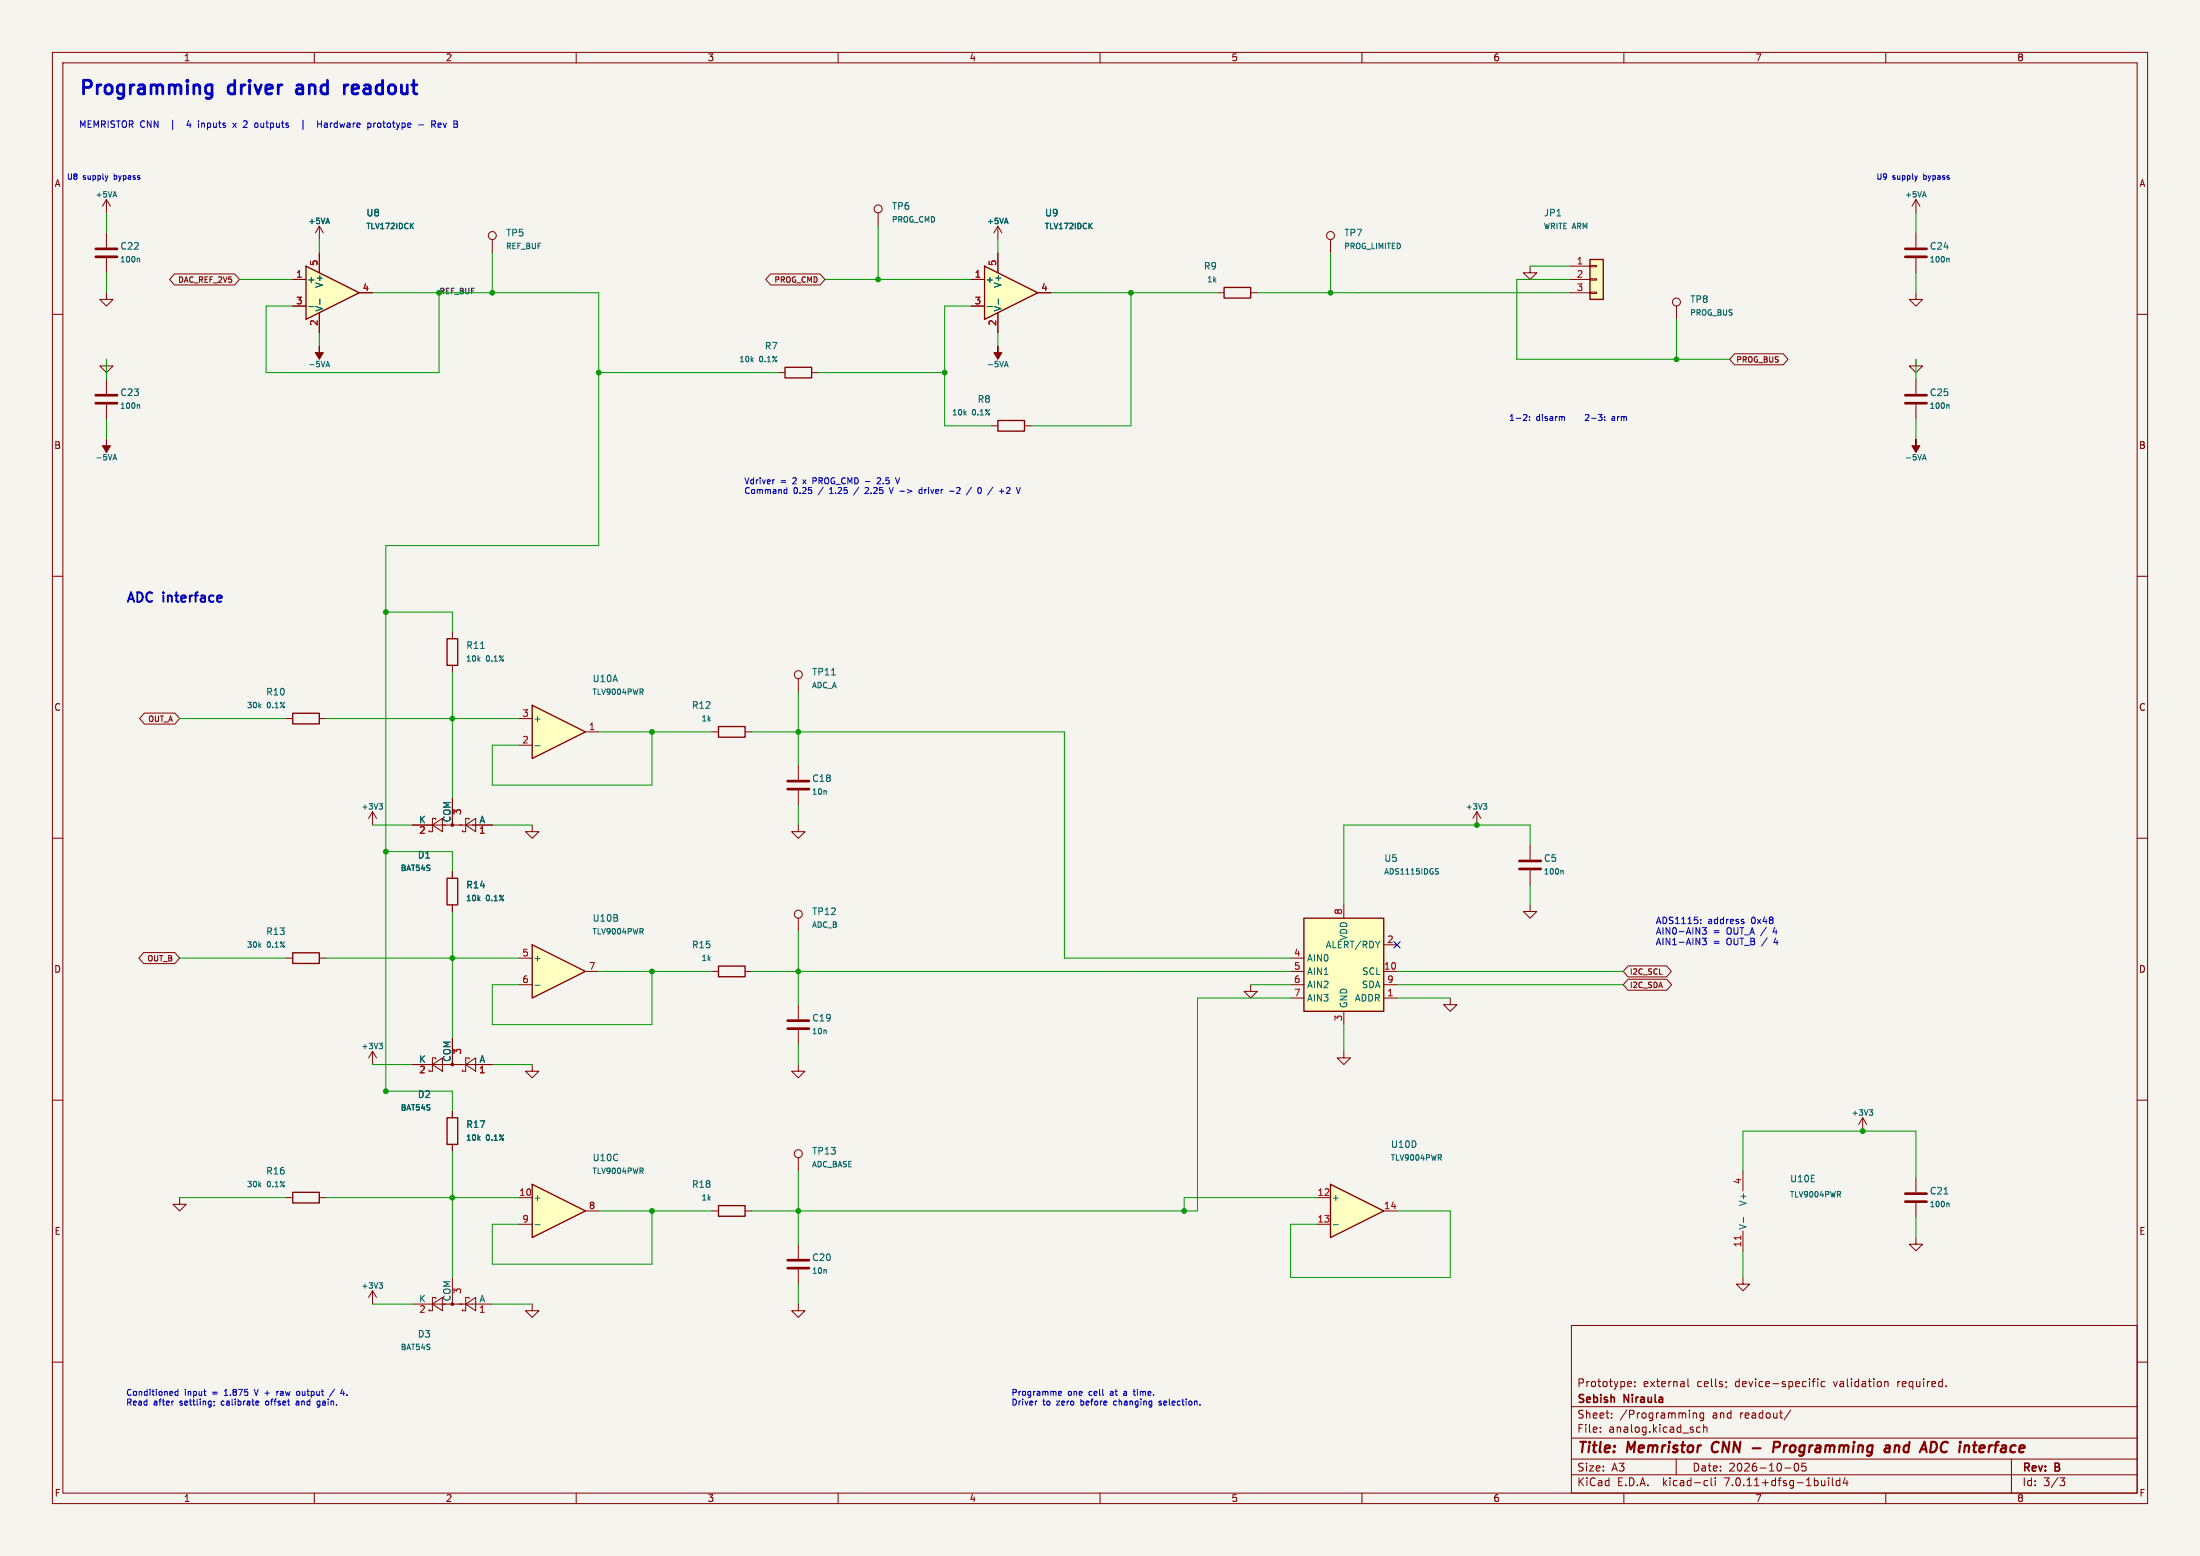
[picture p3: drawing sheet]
<svg xmlns="http://www.w3.org/2000/svg" width="420mm" height="297mm" viewBox="0 0 420 297" stroke-linecap="round" stroke-linejoin="round" font-family="sans-serif">
<path d="M0 0h420v297h-420z" fill="#f5f4ef" stroke="#f5f4ef" stroke-width=".19"/>
<g fill="none" stroke="#840000" stroke-width=".19">
<path d="M10 10h400v277h-400zM12 12h396v273h-396zM60 10v2M110 10v2M160 10v2M210 10v2M260 10v2M310 10v2M360 10v2M20.3 38.1l-.7 1.3M20.3 38.1v2.5M20.3 38.1l.8 1.3"/>
<path d="M10 60h2M20.3 44.5v2.7M20.3 49.3v2.8M94 45.7v2.6M408 60h2M10 110h2M408 110h2M10 160h2M408 160h2M152.4 175.3v2.5M10 210h2M408 210h2"/>
<path d="M10 260h2M300 253h108v32h-108zM408 260h2M300 278.5h108M300 274.5h108M300 268.5h108M305.5 273.2v.2M305.5 272.5v.1M307.7 270.5v.2M307.7 269.8v.1M310.9 263.7l.5 .1v.2l-.7 .2M311.4 264.6l-.5 .1"/>
<path d="M312.1 264.5v.2M312.1 263.8v.1M320 278.5v3M322.2 263.2v1.3l.2 .2M323.2 269.8l.2-.1 .4 .1 .1 .9M323.2 269.7v1M324.6 272.5l-.4-.1-.3 .3 .1 .6h.6M325.2 272.5l.2-.1 .4 .1 .1 .9M325.2 269.7v1.2l-.3 .3-.3-.1M325.2 271.9v1.5M325.2 269.8l-.4-.1-.3 .3 .2 .6h.5M329.5 263.8v.1"/>
<path d="M329.6 264.6l-.2 .3M341.9 269.1l-1.3 1.9M342.7 279.4a.81 .81 0 0 0 .3 1.4l.2-.2 .2-.4-.2-.8M344 279.3l-.1 .7 .3-.1h.5l.1 .6-.3 .3-.6-.2M345.9 263.7h.6M346.5 263.2l-.3 .2v1.3M347 263.2v.1M347 263.7v1M348.4 263.8l-.5-.1-.2 .3 .1 .6h.6M359.8 263.8l.2-.1 .4 .1v.9M359.8 263.7v1M371.5 264.5v.2"/>
<path d="M384 278.5v6.5M60 285v2M110 285v2M160 285v2M210 285v2M260 285v2M300 281.5h108M310 285v2M325.6 282.6l.4 .1M326 283.5l-.4 .1M326.7 282.1v1.3l.2 .2M327.4 282.1v.1"/>
<path d="M327.4 282.6v1M340.7 280.2h1.2M349.1 282.1v.1M349.1 282.6v1M349.8 282.1v1.3l.2 .2M351.2 282.7l-.4-.1-.3 .3 .2 .6h.5M351.2 282.1v1.5M352.2 282l-.3 1.1h.9M352.6 282.6v1M360 285v2M393.2 282.1h1l-.5 .6 .4 .1 .1 .5-.3 .3h-.5"/>
<circle cx="94" cy="45" r=".76"/>
<circle cx="152.4" cy="174.5" r=".76"/>
</g>
<path d="M327.1 275.5a1.27 1.27 0 0 0 0 1.6M334.6 276.4h1.5M338.6 276.3h.8a.55 .55 0 0 0 .4-.5 .55 .55 0 0 0-.3-.6h-.8l-.2 2M360.2 275.9l.5 .1v1.2M360.7 277.1l-.7 .1M360.8 276.3l-.7 .1M361.8 275.9l-.2 1.3M362.4 275.9l-.6 .2M369.2 275.2a1.11 1.11 0 0 1 .1 1.9" fill="none" stroke="#840000" stroke-width=".4"/>
<path d="M21.9 36.6l.4 1M26.4 49.3l.3 .2v.5" fill="none" stroke="#006464" stroke-width=".19"/>
<path d="M18.3 49h4.1M18.3 47.5h4.1" fill="none" stroke="#840000" stroke-width=".51"/>
<path d="M254 226.1l10.2 5-10.2 5.1z" fill="#ffffc2"/>
<path d="M137.2 138.7h5v2h-5zM248.9 175.3h15.3v17.7h-15.3zM137.2 184.4h5v2h-5zM137.2 230.1h5v2.1h-5zM254 226.1l10.2 5-10.2 5.1z" fill="none" stroke="#840000" stroke-width=".25"/>
<g fill="none" stroke="#840000" stroke-width=".19">
<path d="M61 43.2l-.8 1.3M61 43.2v2.5M61 43.2l.7 1.3M190.5 43.2l-.8 1.3M190.5 43.2v2.5M190.5 43.2l.8 1.3M135.9 139.7h1.3M142.2 139.7h1.3M152.4 157.5v1.3h1.3l-1.3 1.2-1.3-1.2h1.3M152.4 146.1v2.7M152.4 150.9v2.8M256.5 172.7v2.6"/>
<path d="M135.9 185.4h1.3M142.2 185.4h1.3M152.4 191.8v2.8M152.4 196.6v2.8M238.8 188v1.2h1.2l-1.2 1.3-1.3-1.3h1.3M246.4 190.5h2.5M246.4 185.4h2.5M246.4 182.9h2.5M246.4 188h2.5M256.5 193v2.6M264.2 190.5h2.5M264.2 185.4h2.5"/>
<path d="M264.2 180.3h2.5M264.2 188h2.5M276.9 190.5v1.3h1.2l-1.2 1.2-1.3-1.2h1.3M152.4 203.2v1.3h1.3l-1.3 1.2-1.3-1.2h1.3M256.5 200.7v1.2h1.3l-1.3 1.3-1.2-1.3h1.2M355.6 213.4l-.8 1.2M355.6 213.4v2.5M355.6 213.4l.8 1.2M135.9 231.1h1.3M142.2 231.1h1.3M152.4 221v2.5M152.4 237.5v2.8"/>
<path d="M251.5 228.6h2.5M251.5 233.7h2.5M264.2 231.1h2.5M332.7 223.5v3.8M332.7 234.9v3.9M365.8 236.2v1.3h1.2l-1.2 1.3-1.3-1.3h1.3M365.8 224.8v2.8M365.8 229.6v2.8M152.4 248.9v1.3h1.3l-1.3 1.3-1.3-1.3h1.3M152.4 242.3v2.8M332.7 243.8v1.3h1.3l-1.3 1.3-1.2-1.3h1.2"/>
<circle cx="152.4" cy="220.2" r=".76"/>
</g>
<path d="M62.6 41.6l.3 1.1M192.1 41.6l.3 1.1M191.7 70l.4-1 .3 1M191.9 69.7h.4M274.2 165.8h.4M274.4 166.3l.2 .2-.2 .3M356.8 211.8h.7l-.4 .4 .3 .1 .1 .4-.2 .2h-.3M254.5 233.8h1M332.8 232.4v.9M371.1 227.9h.8M371.8 229.6l.3 .2v.5" fill="none" stroke="#006464" stroke-width=".19"/>
<path d="M248.9 175.3h15.3v17.7h-15.3z" fill="#ffffc2" stroke="#ffffc2" stroke-width=".19"/>
<path d="M150.4 150.6h4M150.4 149.1h4M150.4 196.3h4M150.4 194.8h4M363.7 229.4h4.1M363.7 227.8h4.1M150.4 242.1h4M150.4 240.5h4" fill="none" stroke="#840000" stroke-width=".51"/>
<path d="M332.3 235.9v.7" fill="none" stroke="#a90000" stroke-width=".19"/>
<path d="M190.5 66v1.3h.8l-.8 1.3-.8-1.3h.8z" fill="#840000" stroke="#840000" stroke-width=".19"/>
<path d="M188 50.8l10.1 5.1-10.1 5.1z" fill="#ffffc2"/>
<path d="M188 50.8l10.1 5.1-10.1 5.1zM55.9 227.6h5.1v2h-5.1z" fill="none" stroke="#840000" stroke-width=".25"/>
<g fill="none" stroke="#840000" stroke-width=".19">
<path d="M185.4 53.3h2.6M185.4 58.4h2.6M190.5 48.3v3.8M190.5 59.7v3.8M198.1 55.9h2.6M71.1 200.7l-.7 1.2M71.1 200.7v2.5M71.1 200.7l.8 1.2M34.3 228.6v1.3h1.3l-1.3 1.2-1.3-1.2h1.3M54.6 228.6h1.3M61 228.6h1.2M71.1 246.4v2.5"/>
<path d="M71.1 246.4l-.7 1.2M71.1 246.4l.8 1.2"/>
</g>
<path d="M188.5 58.5h1M190.6 57.1v1M208 43.1l.5 .6M208.5 42.6l-.6 .6M72.4 199.1h.6l-.3 .4 .3 .1v.4l-.2 .2h-.3M72.4 244.8h.6l-.3 .4 .3 .1v.4l-.2 .2h-.3" fill="none" stroke="#006464" stroke-width=".19"/>
<path d="M101.6 226.1l10.2 5-10.2 5.1z" fill="#ffffc2"/>
<path d="M85.3 167.6h2.1v5.1h-2.1zM85.3 213.4h2.1v5h-2.1zM101.6 226.1l10.2 5-10.2 5.1z" fill="none" stroke="#840000" stroke-width=".25"/>
<g fill="none" stroke="#840000" stroke-width=".19">
<path d="M101.6 157.5v1.3h1.3l-1.3 1.2-1.3-1.2h1.3M86.4 166.4v1.2M86.4 172.7v1.3M86.4 212.1v1.3M86.4 218.4v1.3M101.6 203.2v1.3h1.3l-1.3 1.2-1.3-1.2h1.3M99.1 228.6h2.5M99.1 233.7h2.5M111.8 231.1h2.5M78.7 248.9h15.3M82.5 248.9l2-1.3v2.6zM83.2 247.9v-.3h-.7v2.6h-.6v-.3"/>
<path d="M86.4 243.8v5.1M88.9 248.9l1.9-1.3v2.6zM89.5 247.9v-.3h-.6v2.6h-.6v-.3M101.6 248.9v1.3h1.3l-1.3 1.3-1.3-1.3h1.3"/>
</g>
<path d="M102.1 233.8h1" fill="none" stroke="#006464" stroke-width=".19"/>
<circle cx="86.4" cy="248.9" r=".25" fill="#840000" stroke="#840000" stroke-width=".19"/>
<path d="M101.6 180.3l10.2 5.1-10.2 5.1z" fill="#ffffc2"/>
<path d="M149.9 70.1h5v2h-5zM55.9 136.1h5.1v2.1h-5.1zM55.9 181.9h5.1v2h-5.1zM101.6 180.3l10.2 5.1-10.2 5.1z" fill="none" stroke="#840000" stroke-width=".25"/>
<g fill="none" stroke="#840000" stroke-width=".19">
<path d="M320 58.4v2.6M148.6 71.1h1.3M154.9 71.1h1.3M54.6 137.2h1.3M61 137.2h1.2M152.4 129.5v2.6M71.1 154.9l-.7 1.3M71.1 154.9v2.6M71.1 154.9l.8 1.3M78.7 157.5h15.3M82.5 157.5l2-1.3v2.6zM83.2 156.5v-.3h-.7v2.6h-.6v-.3"/>
<path d="M86.4 152.4v5.1M88.9 157.5l1.9-1.3v2.6zM89.5 156.5v-.3h-.6v2.6h-.6v-.3M54.6 182.9h1.3M61 182.9h1.2M86.4 198.1v5.1M99.1 182.9h2.5M99.1 188h2.5M111.8 185.4h2.5M78.7 203.2h15.3M82.5 203.2l2-1.3v2.6zM83.2 202.2v-.3h-.7v2.6h-.6v-.3"/>
<path d="M88.9 203.2l1.9-1.3v2.6zM89.5 202.2v-.3h-.6v2.6h-.6v-.3"/>
<circle cx="320" cy="57.7" r=".76"/>
<circle cx="152.4" cy="128.8" r=".76"/>
</g>
<path d="M158.7 128.8h.8M72.4 153.4h.6l-.3 .4 .3 .1v.4l-.2 .2h-.3M102.1 188.1h1" fill="none" stroke="#006464" stroke-width=".19"/>
<g fill="#840000" stroke="#840000" stroke-width=".19">
<circle cx="86.4" cy="203.2" r=".25"/>
<circle cx="86.4" cy="157.5" r=".25"/>
</g>
<path d="M101.6 134.6l10.2 5.1-10.2 5.1z" fill="#ffffc2"/>
<path d="M85.3 121.9h2.1v5.1h-2.1zM101.6 134.6l10.2 5.1-10.2 5.1z" fill="none" stroke="#840000" stroke-width=".25"/>
<path d="M20.3 55.9v1.3h1.3l-1.3 1.2-1.3-1.2h1.3M20.3 68.6v1.3h1.3l-1.3 1.2-1.3-1.2h1.3M20.3 72.4v2.8M20.3 77.2v2.8M86.4 120.7v1.2M86.4 127v1.3M99.1 137.2h2.5M111.8 139.7h2.5M99.1 142.2h2.5" fill="none" stroke="#840000" stroke-width=".19"/>
<path d="M26.4 77.2l.3 .2v.5M62.2 70l.4-1 .3 1M62.3 69.7h.5M21.6 87.8l.3-1.1 .4 1.1M21.7 87.5h.5M91.7 123.8h.8M102.1 142.3h1" fill="none" stroke="#006464" stroke-width=".19"/>
<g fill="#840000" stroke="#840000" stroke-width=".19">
<path d="M20.3 83.8v1.3h.8l-.8 1.3-.7-1.3h.7z"/>
<path d="M61 66v1.3h.7l-.7 1.3-.8-1.3h.8z"/>
</g>
<path d="M18.3 77h4.1M18.3 75.4h4.1" fill="none" stroke="#840000" stroke-width=".51"/>
<path d="M58.4 50.8l10.2 5.1-10.2 5.1z" fill="#ffffc2"/>
<path d="M58.4 50.8l10.2 5.1-10.2 5.1zM233.7 54.9h5.1v2h-5.1zM303.5 49.5h2.6v7.7h-2.6zM190.5 80.3h5.1v2h-5.1z" fill="none" stroke="#840000" stroke-width=".25"/>
<g fill="none" stroke="#840000" stroke-width=".19">
<path d="M365.8 38.1l-.8 1.3M365.8 38.1v2.5M365.8 38.1l.7 1.3M33.3 52.3h11.5l.9 1-.9 1.1h-11.5l-.9-1.1zM55.9 53.3h2.5M55.9 58.4h2.5M61 48.3v3.8M61 59.7v3.8M68.6 55.9h2.5M147.1 52.3h9.5l.9 1-.9 1.1h-9.5l-.9-1.1zM167.6 40.6v2.6M185.4 53.3h2.6"/>
<path d="M185.4 58.4h2.6M190.5 48.3v3.8M190.5 59.7v3.8M198.1 55.9h2.6M232.4 55.9h1.3M238.8 55.9h1.2M254 45.7v2.6M292.1 50.8v1.3h1.3l-1.3 1.2-1.3-1.2h1.3M299.7 53.3h3.8M299.7 55.9h3.8M299.7 50.8h3.8M303.5 55.8h1.3v.2h-1.3z"/>
<path d="M303.5 53.2h1.3v.3h-1.3zM303.5 50.7h1.3v.2h-1.3zM365.8 55.9v1.3h1.2l-1.2 1.2-1.3-1.2h1.3M365.8 44.5v2.7M365.8 49.3v2.8M331.1 67.5h9.3l.9 1.1-.9 1h-9.3l-.9-1zM365.8 68.6v1.3h1.2l-1.2 1.2-1.3-1.2h1.3M365.8 72.4v2.8M365.8 77.2v2.8M189.2 81.3h1.3M195.6 81.3h1.2M27.6 136.1h5.8l.9 1.1-.9 1h-5.8l-1-1z"/>
<path d="M78.7 157.5h3.8M86.4 152.4v5.1M90.2 157.5h3.8M281.9 154.9l-.7 1.3M281.9 154.9v2.6M281.9 154.9l.8 1.3M86.4 166.4v1.2M86.4 172.7v1.3M292.1 172.7v1.3h1.3l-1.3 1.3-1.3-1.3h1.3M292.1 161.3v2.8M292.1 166.1v2.8M27.4 181.8h6l.9 1.1-.9 1h-6l-.9-1z"/>
<path d="M86.4 198.1v5.1M310.8 186.9h7.4l.9 1.1-.9 1h-7.4l-.9-1zM310.8 184.4h7.4l.9 1-.9 1.1h-7.4l-.9-1.1zM78.7 203.2h3.8M86.4 212.1v1.3M86.4 218.4v1.3M90.2 203.2h3.8"/>
<circle cx="167.6" cy="39.9" r=".76"/>
<circle cx="254" cy="45" r=".76"/>
</g>
<g fill="none" stroke="#006464" stroke-width=".19">
<path d="M367.4 36.6l.3 1M58.9 58.5h1M61.1 57.1v1M62.6 41.6l.3 1.1M78.5 43.1l.4 .6M78.9 42.6l-.6 .6M188.5 58.5h1M190.6 57.1v1M192.1 41.6l.3 1.1M208 43.1l.5 .6M208.5 42.6l-.6 .6M371.8 49.3l.3 .2v.5"/>
<path d="M371.8 77.2l.3 .2v.5M367 87.8l.4-1.1 .3 1.1M367.1 87.5h.5M283.2 153.4h.6l-.3 .4 .3 .1v.4l-.2 .2h-.3M298.1 166.1l.3 .2v.5"/>
</g>
<path d="M303.5 49.5h2.6v7.7h-2.6z" fill="#ffffc2" stroke="#ffffc2" stroke-width=".19"/>
<path d="M363.7 49h4.1M363.7 47.5h4.1M363.7 77h4.1M363.7 75.4h4.1M290.1 165.9h4M290.1 164.3h4" fill="none" stroke="#840000" stroke-width=".51"/>
<path d="M365.8 83.8v1.3h.7l-.7 1.3-.8-1.3h.8z" fill="#840000" stroke="#840000" stroke-width=".19"/>
<g fill="none" stroke="#0000c2" stroke-width=".19">
<path d="M20.6 33.5l-.2 .7M36 23l-.3 .9h.8M37.9 23.1v.1M44.4 23.5l.7 .8M45.1 23.5l-.7 .8M46.5 23.1h.4l.3 .3-.8 .9h.8M57.8 23v1.7M60.6 23.1v1.2M60.6 23.7h.8M61.4 23.1v1.2M61.9 23.5h.4l.2 .2M62.5 23.8h-.4l-.2 .2 .2 .3h.4"/>
<path d="M71.4 23.5v.8M71.7 23.5l-.3 .2M72.3 23.5l-.2 .2v.4l.2 .2M79.9 23.8h1M83.1 23.5l-.1-.4h-.6v1.2M83.7 24.3h.4M83.7 23.5h.3l.2 .3-.6 .1M84.6 23.5l.3 .8M366 33.5l-.2 .7M291 79.1l.4 .1 .1 .3-.7 .8h.7M292 79.6v.1M298.5 79.5l.2 .2v.6"/>
<path d="M303.1 79.1l-.4 .1M303.3 79.6l-.7 .7h.7M307.8 79.6l.3-.1 .2 .2M308.3 79.8l-.6 .2 .2 .3 .4-.1M147.9 91.6h-.3M149.8 94.1h.4M149.8 93.5h.4M150.2 93v1.2M155.2 91.8h.4M155.6 91.2h-.4v1.1M163.9 93l-.9 1.5M165.8 93.5l-.7 .7h.7"/>
<path d="M168 91.3h-.5M168.1 91.7l-.7 .6h.7M169.8 93l.3 1.2 .4-1.2M171 91.2l.3 1.1 .4-1.1M176 93.5l-.3-.1-.3 .3 .2 .4h.4M176 93v1.2M181.3 93.8h.8M185.5 93l-1 1.5M192.2 93.2l.4-.2 .2 .4-.7 .8h.7M292 80.2v.1M324.7 176.2v.1M324.7 175.5v.2"/>
<path d="M325 177.1h.7l-.4 .4 .4 .2v.5l-.2 .1-.5-.1M325 179.1h.7l-.4 .5 .4 .1v.5l-.2 .1-.5-.1M332.8 175.9l.1 .2-.1 .2M332.8 175.5h.1M33 267.4h.1M34 265.6h-.4l-.2 .2 .1 .5h.5M34 265.2v1.1M38.9 265.6h.4M39.2 266.3h.1M40.9 267.5v.1M40.9 268.1l-.1 .3M48.5 265.2l.4 1.1"/>
<path d="M49 267.4l.3 .1 .1 .2-.5 .1M49.3 268.1l-.3 .1M50.8 267.5l-.1 .2 .1 .4M52.9 265.6v.7M53.2 265.6l-.3 .2M56.8 265.6l.4 .2v.4l-.4 .1M56.9 267.4l-.3 .1M57 267.8h-.3l-.2 .1 .1 .2 .4 .1M60.6 267.5v.6h.5M61.1 268.4l-.3 .2-.2-.1M63.9 265.1l-1 1.5M65.1 266h.7"/>
<path d="M65.6 265.6v.7M66.2 266.2v.1M202.1 266l.5-.1v-.3h-.4l-.1 .1v.6h.5M212.7 267.5l-.1 .2 .1 .4M214.7 265.6h-.1M214.7 265.9l-.2 .2 .2 .2M216.3 265.6h.5M216.5 265.2v1l.3 .1M221.2 268.1l.4 .1M221.6 267.4l-.4 .2 .1 .2h.3"/>
</g>
<path d="M39.5 17.8l.2 .1 .8-.1M39.5 16.3l.2-.1 .8 .1M40.5 16.2v2.1a.71 .71 0 0 1-1.1 .4M56.7 17.1l-.1 .2 .1 .5M65.7 16.2v1.7M66.5 16.2a.67 .67 0 0 0-.8 .5" fill="none" stroke="#0000c2" stroke-width=".52"/>
<g fill="none" stroke="#009600" stroke-width=".19">
<path d="M20.3 40.6v3.9M20.3 52.1v3.8M45.7 53.3h10.2M61 45.7v2.6M71.1 55.9h43.2v48.2h-40.6v104.2h12.7v3.8M83.8 55.9v15.2h-33v-12.7h5.1M94 48.3v7.6M157.5 53.3h27.9M167.6 43.2v10.1M185.4 58.4h-5.1v22.9h8.9M190.5 45.7v2.6M200.7 55.9h31.7"/>
<path d="M215.9 55.9v25.4h-19.1M240 55.9h59.7M254 48.3v7.6M292.1 50.8h7.6M299.7 53.3h-10.1v15.3h40.6M365.8 40.6v3.9M365.8 52.1v3.8M20.3 68.6v3.8M61 63.5v2.5M114.3 71.1h34.3M156.2 71.1h24.1M190.5 63.5v2.5"/>
<path d="M320 61v7.6M365.8 68.6v3.8M20.3 80v3.8M365.8 80v3.8M73.7 116.8h12.7v3.9M34.3 137.2h20.3M62.2 137.2h36.9M86.4 128.3v24.1M114.3 139.7h21.6M124.5 139.7v10.2h-30.5v-7.7h5.1M143.5 139.7h59.7v43.2h43.2M152.4 132.1v14"/>
<path d="M71.1 157.5h7.6M94 157.5h7.6M152.4 153.7v3.8M73.7 162.6h12.7v3.8M86.4 174v24.1M152.4 177.8v14M292.1 161.3v-3.8h-35.6v15.2M292.1 168.9v3.8M34.3 182.9h20.3M62.2 182.9h36.9M114.3 185.4h21.6M124.5 185.4v10.2h-30.5v-7.6h5.1"/>
<path d="M143.5 185.4h102.9M152.4 199.4v3.8M238.8 188h7.6M246.4 190.5h-17.8v40.6h-85.1M256.5 195.6v5.1M266.7 185.4h43.2M266.7 188h43.2M266.7 190.5h10.2M71.1 203.2h7.6M86.4 219.7v24.1M94 203.2h7.6M34.3 228.6h20.3"/>
<path d="M62.2 228.6h36.9M114.3 231.1h21.6M124.5 231.1v10.2h-30.5v-7.6h5.1M152.4 223.5v14M251.5 228.6h-25.4v2.5M266.7 231.1h10.2v12.7h-30.5v-10.1h5.1M332.7 223.5v-7.6h33.1v8.9M332.7 238.8v5M365.8 232.4v3.8M71.1 248.9h7.6M94 248.9h7.6M152.4 245.1v3.8"/>
</g>
<path d="M266.1 179.7l1.2 1.2M267.3 179.7l-1.2 1.2" fill="none" stroke="#000084" stroke-width=".19"/>
<g fill="#009600" stroke="#009600" stroke-width=".19">
<circle cx="281.9" cy="157.5" r=".46"/>
<circle cx="180.3" cy="71.1" r=".46"/>
<circle cx="167.6" cy="53.3" r=".46"/>
<circle cx="215.9" cy="55.9" r=".46"/>
<circle cx="254" cy="55.9" r=".46"/>
<circle cx="320" cy="68.6" r=".46"/>
<circle cx="152.4" cy="139.7" r=".46"/>
<circle cx="124.5" cy="139.7" r=".46"/>
<circle cx="152.4" cy="231.1" r=".46"/>
<circle cx="124.5" cy="231.1" r=".46"/>
<circle cx="152.4" cy="185.4" r=".46"/>
<circle cx="355.6" cy="215.9" r=".46"/>
<circle cx="226.1" cy="231.1" r=".46"/>
<circle cx="83.8" cy="55.9" r=".46"/>
<circle cx="124.5" cy="185.4" r=".46"/>
<circle cx="73.7" cy="116.8" r=".46"/>
<circle cx="86.4" cy="137.2" r=".46"/>
<circle cx="94" cy="55.9" r=".46"/>
<circle cx="114.3" cy="71.1" r=".46"/>
<circle cx="73.7" cy="162.6" r=".46"/>
<circle cx="86.4" cy="182.9" r=".46"/>
<circle cx="86.4" cy="228.6" r=".46"/>
<circle cx="73.7" cy="208.3" r=".46"/>
</g>
<g font-size="3.6" fill="#0000c2">
<text x="15" y="18.8">Programming</text>
<text x="43.8" y="18.8">driver</text>
<text x="57.8" y="18.8">and</text>
<text x="67.9" y="18.8">readout</text>
</g>
<g font-size="2.8" fill="#840000">
<text x="301" y="277.9">Title:</text>
<text x="310.6" y="277.9">Memristor</text>
<text x="327.6" y="277.9">CNN</text>
<text x="341" y="277.9">Programming</text>
<text x="363.1" y="277.9">and</text>
<text x="370.8" y="277.9">ADC interface</text>
</g>
<g font-size="2.5" fill="#0000c2">
<text x="24" y="115.5">ADC</text>
<text x="31.2" y="115.5">interface</text>
</g>
<g font-size="2.1" fill="#840000">
<text x="301" y="268.2">Sebish</text>
<text x="301" y="265">Prototype:</text>
<text x="310.1" y="268.2">Niraula</text>
<text x="313.6" y="265">external</text>
<text x="324" y="265">cells;</text>
<text x="331.4" y="265">device-specific</text>
<text x="350.3" y="265">validation</text>
<text x="362.6" y="265">required.</text>
<text x="301" y="273.7">File:</text>
<text x="301" y="271">Sheet:</text>
<text x="307.1" y="273.7">analog.kicad_sch</text>
<text x="309.2" y="271">/Programming</text>
<text x="326.9" y="271">and</text>
<text x="332.3" y="271">readout/</text>
<text x="301" y="281.1">Size:</text>
<text x="307.6" y="281.1">A3</text>
<text x="323" y="281.1">Date:</text>
<text x="330" y="281.1">2026-10-05</text>
<text x="386" y="281.3">Rev:</text>
<text x="392.4" y="281.3">B</text>
<text x="301" y="283.9">KiCad</text>
<text x="308.7" y="283.9">E.D.A.</text>
<text x="317.6" y="283.9">kicad-cli</text>
<text x="329.5" y="283.9">7.0.11+dfsg-1build4</text>
<text x="386" y="283.9">Id:</text>
<text x="390.1" y="283.9">3/3</text>
</g>
<g font-size="1.8" fill="#840000">
<text x="35" y="11.9">1</text>
<text x="85" y="11.9">2</text>
<text x="135" y="11.9">3</text>
<text x="185" y="11.9">4</text>
<text x="235" y="11.9">5</text>
<text x="285" y="11.9">6</text>
<text x="335" y="11.9">7</text>
<text x="385" y="11.9">8</text>
<text x="10.3" y="35.9">A</text>
<text x="408.3" y="35.9">A</text>
<text x="10.3" y="85.9">B</text>
<text x="408.2" y="85.9">B</text>
<text x="10.3" y="135.9">C</text>
<text x="408.2" y="135.9">C</text>
<text x="10.3" y="185.9">D</text>
<text x="408.2" y="185.9">D</text>
<text x="10.3" y="235.9">E</text>
<text x="408.3" y="235.9">E</text>
<text x="10.3" y="285.9">F</text>
<text x="35" y="286.9">1</text>
<text x="85" y="286.9">2</text>
<text x="135" y="286.9">3</text>
<text x="185" y="286.9">4</text>
<text x="235" y="286.9">5</text>
<text x="285" y="286.9">6</text>
<text x="335" y="286.9">7</text>
<text x="385" y="286.9">8</text>
<text x="408.3" y="285.9">F</text>
</g>
<g font-size="1.8" fill="#006464">
<text x="69.9" y="41.5">U8</text>
<text x="170.2" y="40.2">TP6</text>
<text x="199.4" y="41.5">U9</text>
<text x="294.7" y="41.5">JP1</text>
<text x="22.9" y="47.9">C22</text>
<text x="96.5" y="45.3">TP5</text>
<text x="256.6" y="45.3">TP7</text>
<text x="368.3" y="47.9">C24</text>
<text x="229.7" y="51.7">R9</text>
<text x="58.5" y="54.2">+</text>
<text x="61.8" y="59.6" transform="rotate(-90 61.8 59.6)">V-</text>
<text x="61.8" y="55.1" transform="rotate(-90 61.8 55.1)">V+</text>
<text x="188.1" y="54.2">+</text>
<text x="191.4" y="59.6" transform="rotate(-90 191.4 59.6)">V-</text>
<text x="191.4" y="55.1" transform="rotate(-90 191.4 55.1)">V+</text>
<text x="322.6" y="58">TP8</text>
<text x="145.9" y="66.9">R7</text>
<text x="22.9" y="75.8">C23</text>
<text x="186.5" y="77.1">R8</text>
<text x="368.3" y="75.8">C25</text>
<text x="88.9" y="124.1">R11</text>
<text x="113" y="130.4">U10A</text>
<text x="154.9" y="129.1">TP11</text>
<text x="50.7" y="132.9">R10</text>
<text x="132" y="135.5">R12</text>
<text x="101.7" y="138">+</text>
<text x="154.9" y="149.5">C18</text>
<text x="79.9" y="157.2">K</text>
<text x="86.1" y="157.1" transform="rotate(-90 86.1 157.1)">COM</text>
<text x="91.4" y="157.2">A</text>
<text x="79.7" y="164.1">D1</text>
<text x="264.2" y="164.7">U5</text>
<text x="294.7" y="164.7">C5</text>
<text x="88.9" y="169.8">R14</text>
<text x="50.7" y="178.7">R13</text>
<text x="113" y="176.1">U10B</text>
<text x="154.9" y="174.9">TP12</text>
<text x="257.4" y="179.6" transform="rotate(-90 257.4 179.6)">VDD</text>
<text x="101.7" y="183.7">+</text>
<text x="132" y="181.2">R15</text>
<text x="249.4" y="183.7">AIN0</text>
<text x="253" y="181.2">ALERT/RDY</text>
<text x="249.4" y="186.3">AIN1</text>
<text x="249.4" y="188.8">AIN2</text>
<text x="249.4" y="191.4">AIN3</text>
<text x="258.5" y="191.4">ADDR</text>
<text x="259.9" y="188.8">SDA</text>
<text x="259.9" y="186.3">SCL</text>
<text x="154.9" y="195.2">C19</text>
<text x="257.4" y="192.5" transform="rotate(-90 257.4 192.5)">GND</text>
<text x="79.9" y="202.9">K</text>
<text x="86.1" y="202.8" transform="rotate(-90 86.1 202.8)">COM</text>
<text x="91.4" y="202.9">A</text>
<text x="79.7" y="209.8">D2</text>
<text x="88.9" y="215.5">R17</text>
<text x="113" y="221.8">U10C</text>
<text x="154.9" y="220.6">TP13</text>
<text x="265.4" y="219.3">U10D</text>
<text x="50.7" y="224.4">R16</text>
<text x="132" y="226.9">R18</text>
<text x="341.6" y="225.9">U10E</text>
<text x="101.7" y="229.5">+</text>
<text x="254.1" y="229.5">+</text>
<text x="333.6" y="230.3" transform="rotate(-90 333.6 230.3)">V+</text>
<text x="368.3" y="228.2">C21</text>
<text x="333.6" y="234.8" transform="rotate(-90 333.6 234.8)">V-</text>
<text x="154.9" y="240.9">C20</text>
<text x="79.9" y="248.7">K</text>
<text x="86.1" y="248.5" transform="rotate(-90 86.1 248.5)">COM</text>
<text x="91.4" y="248.7">A</text>
<text x="79.7" y="255.5">D3</text>
</g>
<g font-size="1.8" fill="#a90000">
<text x="56.4" y="53.1">1</text>
<text x="60.7" y="50.9" transform="rotate(-90 60.7 50.9)">5</text>
<text x="186" y="53.1">1</text>
<text x="190.2" y="50.9" transform="rotate(-90 190.2 50.9)">5</text>
<text x="300.9" y="50.5">1</text>
<text x="300.9" y="53.1">2</text>
<text x="56.4" y="58.2">3</text>
<text x="69.1" y="55.6">4</text>
<text x="186" y="58.2">3</text>
<text x="198.7" y="55.6">4</text>
<text x="300.9" y="55.6">3</text>
<text x="60.7" y="62.3" transform="rotate(-90 60.7 62.3)">2</text>
<text x="190.2" y="62.3" transform="rotate(-90 190.2 62.3)">2</text>
<text x="99.6" y="136.9">3</text>
<text x="99.6" y="142">2</text>
<text x="112.3" y="139.4">1</text>
<text x="88.3" y="155.6" transform="rotate(-90 88.3 155.6)">3</text>
<text x="79.9" y="159.5">2</text>
<text x="91.4" y="159.5">1</text>
<text x="256.3" y="174.7" transform="rotate(-90 256.3 174.7)">8</text>
<text x="99.6" y="182.6">5</text>
<text x="112.3" y="185.2">7</text>
<text x="246.9" y="182.6">4</text>
<text x="246.9" y="185.2">5</text>
<text x="264.1" y="185.2">10</text>
<text x="264.7" y="180.1">2</text>
<text x="99.6" y="187.7">6</text>
<text x="246.9" y="187.7">6</text>
<text x="246.9" y="190.2">7</text>
<text x="264.7" y="190.2">1</text>
<text x="264.7" y="187.7">9</text>
<text x="256.3" y="195" transform="rotate(-90 256.3 195)">3</text>
<text x="88.3" y="201.4" transform="rotate(-90 88.3 201.4)">3</text>
<text x="79.9" y="205.2">2</text>
<text x="91.4" y="205.2">1</text>
<text x="332.5" y="226.1" transform="rotate(-90 332.5 226.1)">4</text>
<text x="99" y="228.3">10</text>
<text x="99.6" y="233.4">9</text>
<text x="112.3" y="230.9">8</text>
<text x="251.4" y="228.3">12</text>
<text x="251.4" y="233.4">13</text>
<text x="264.1" y="230.9">14</text>
<text x="332.5" y="238.2" transform="rotate(-90 332.5 238.2)">11</text>
<text x="79.9" y="250.9">2</text>
<text x="88.3" y="247.1" transform="rotate(-90 88.3 247.1)">3</text>
<text x="91.4" y="250.9">1</text>
</g>
<g font-size="1.7" fill="#0000c2">
<text x="15" y="24.6">MEMRISTOR CNN</text>
<text x="32.9" y="24.6">|</text>
<text x="36.4" y="24.6">4</text>
<text x="38.7" y="24.6">inputs</text>
<text x="45.6" y="24.6">x</text>
<text x="47.8" y="24.6">2</text>
<text x="50.1" y="24.6">outputs</text>
<text x="62.9" y="24.6">Hardware</text>
<text x="72.7" y="24.6">prototype</text>
<text x="82.6" y="24.6">-</text>
<text x="85.3" y="24.6">Rev</text>
<text x="316" y="176.6">ADS1115:</text>
<text x="316" y="178.6">AIN0-AIN3</text>
<text x="326" y="176.6">address</text>
<text x="327" y="178.6">=</text>
<text x="329.7" y="178.6">OUT_A /</text>
<text x="334.4" y="176.6">0x48</text>
<text x="339" y="178.6">4</text>
<text x="316" y="180.6">AIN1-AIN3</text>
<text x="327" y="180.6">=</text>
<text x="329.7" y="180.6">OUT_B /</text>
<text x="339.2" y="180.6">4</text>
</g>
<g font-size="1.6" fill="#0000c2">
<text x="288" y="80.6">1-2:</text>
<text x="293.3" y="80.6">disarm</text>
<text x="303.5" y="80.6">2-3:</text>
<text x="308.7" y="80.6">arm</text>
<text x="142" y="92.6">Vdriver</text>
<text x="142" y="94.5">Command</text>
<text x="149" y="92.6">=</text>
<text x="151.5" y="94.5">0.25</text>
<text x="151.5" y="92.6">2</text>
<text x="153.7" y="92.6">x</text>
<text x="155.7" y="92.6">PROG_CMD -</text>
<text x="156.4" y="94.5">/</text>
<text x="158.7" y="94.5">1.25</text>
<text x="166" y="94.5">2.25</text>
<text x="168.5" y="92.6">2.5</text>
<text x="170.9" y="94.5">V -&gt;</text>
<text x="176.9" y="94.5">driver</text>
<text x="182.9" y="94.5">-2</text>
<text x="186.5" y="94.5">/</text>
<text x="188.9" y="94.5">0</text>
<text x="191.1" y="94.5">/</text>
<text x="193.4" y="94.5">+2</text>
<text x="24" y="266.6">Conditioned</text>
<text x="24" y="268.5">Read</text>
<text x="29.3" y="268.5">after</text>
<text x="34.5" y="268.5">settling;</text>
<text x="35.2" y="266.6">input</text>
<text x="40.7" y="266.6">=</text>
<text x="42.6" y="268.5">calibrate</text>
<text x="43.2" y="266.6">1.875</text>
<text x="49.2" y="266.6">V +</text>
<text x="51.3" y="268.5">offset</text>
<text x="53.8" y="266.6">raw</text>
<text x="57.3" y="268.5">and</text>
<text x="57.9" y="266.6">output</text>
<text x="61.6" y="268.5">gain.</text>
<text x="64.5" y="266.6">/</text>
<text x="193" y="266.6">Programme</text>
<text x="193" y="268.5">Driver</text>
<text x="199.1" y="268.5">to</text>
<text x="201.9" y="268.5">zero</text>
<text x="203.9" y="266.6">one</text>
<text x="206.7" y="268.5">before</text>
<text x="208" y="266.6">cell</text>
<text x="212.3" y="266.6">at</text>
<text x="213.2" y="268.5">changing</text>
<text x="215.1" y="266.6">a</text>
<text x="217.2" y="266.6">time.</text>
<text x="222.1" y="268.5">selection.</text>
</g>
<g font-size="1.5" fill="#0000c2">
<text x="12.7" y="34.5">U8</text>
<text x="15.8" y="34.5">supply</text>
<text x="21.9" y="34.5">bypass</text>
<text x="358.1" y="34.5">U9</text>
<text x="361.3" y="34.5">supply</text>
<text x="367.4" y="34.5">bypass</text>
</g>
<g font-size="1.5" fill="#006464">
<text x="18.1" y="37.9">+5VA</text>
<text x="363.6" y="37.9">+5VA</text>
<text x="58.8" y="43">+5VA</text>
<text x="69.8" y="43.9">TLV172IDCK</text>
<text x="96.5" y="47.7">REF_BUF</text>
<text x="170.1" y="42.7">PROG_CMD</text>
<text x="188.3" y="43">+5VA</text>
<text x="199.4" y="43.9">TLV172IDCK</text>
<text x="256.5" y="47.7">PROG_LIMITED</text>
<text x="294.6" y="43.9">WRITE ARM</text>
<text x="22.8" y="50.3">100n</text>
<text x="368.3" y="50.3">100n</text>
<text x="230.3" y="54.1">1k</text>
<text x="322.5" y="60.4">PROG_BUS</text>
<text x="58.8" y="70.3">-5VA</text>
<text x="141" y="69.3">10k</text>
<text x="144.9" y="69.3">0.1%</text>
<text x="188.3" y="70.3">-5VA</text>
<text x="22.8" y="78.2">100n</text>
<text x="181.7" y="79.5">10k</text>
<text x="185.6" y="79.5">0.1%</text>
<text x="368.3" y="78.2">100n</text>
<text x="18.1" y="88.1">-5VA</text>
<text x="363.6" y="88.1">-5VA</text>
<text x="88.9" y="126.5">10k</text>
<text x="92.8" y="126.5">0.1%</text>
<text x="154.9" y="131.6">ADC_A</text>
<text x="47" y="135.4">30k</text>
<text x="50.9" y="135.4">0.1%</text>
<text x="113" y="132.8">TLV9004PWR</text>
<text x="133.8" y="137.9">1k</text>
<text x="68.9" y="154.7">+3V3</text>
<text x="154.9" y="151.9">10n</text>
<text x="279.7" y="154.7">+3V3</text>
<text x="76.4" y="166.5">BAT54S</text>
<text x="264.1" y="167.1">ADS1115IDGS</text>
<text x="294.6" y="167.1">100n</text>
<text x="88.9" y="172.2">10k</text>
<text x="92.8" y="172.2">0.1%</text>
<text x="113" y="178.6">TLV9004PWR</text>
<text x="154.9" y="177.3">ADC_B</text>
<text x="47" y="181.1">30k</text>
<text x="50.9" y="181.1">0.1%</text>
<text x="133.8" y="183.6">1k</text>
<text x="154.9" y="197.6">10n</text>
<text x="68.9" y="200.5">+3V3</text>
<text x="76.4" y="212.2">BAT54S</text>
<text x="353.4" y="213.2">+3V3</text>
<text x="88.9" y="217.9">10k</text>
<text x="92.8" y="217.9">0.1%</text>
<text x="265.4" y="221.7">TLV9004PWR</text>
<text x="47" y="226.8">30k</text>
<text x="50.9" y="226.8">0.1%</text>
<text x="113" y="224.3">TLV9004PWR</text>
<text x="154.9" y="223">ADC_BASE</text>
<text x="133.8" y="229.4">1k</text>
<text x="341.6" y="228.8">TLV9004PWR</text>
<text x="368.3" y="230.6">100n</text>
<text x="154.9" y="243.3">10n</text>
<text x="68.9" y="246.2">+3V3</text>
<text x="76.4" y="257.9">BAT54S</text>
</g>
<g font-size="1.5" fill="#840000">
<text x="33.9" y="54.2">DAC_REF_2V5</text>
<text x="147.7" y="54.2">PROG_CMD</text>
<text x="331.4" y="69.4">PROG_BUS</text>
<text x="28.2" y="138">OUT_A</text>
<text x="28" y="183.7">OUT_B</text>
<text x="311.1" y="188.8">I2C_SDA</text>
<text x="311.1" y="186.2">I2C_SCL</text>
</g>
<text font-size="1.5" fill="#0f0f0f" x="83.8" y="56.3">REF_BUF</text>
</svg>
